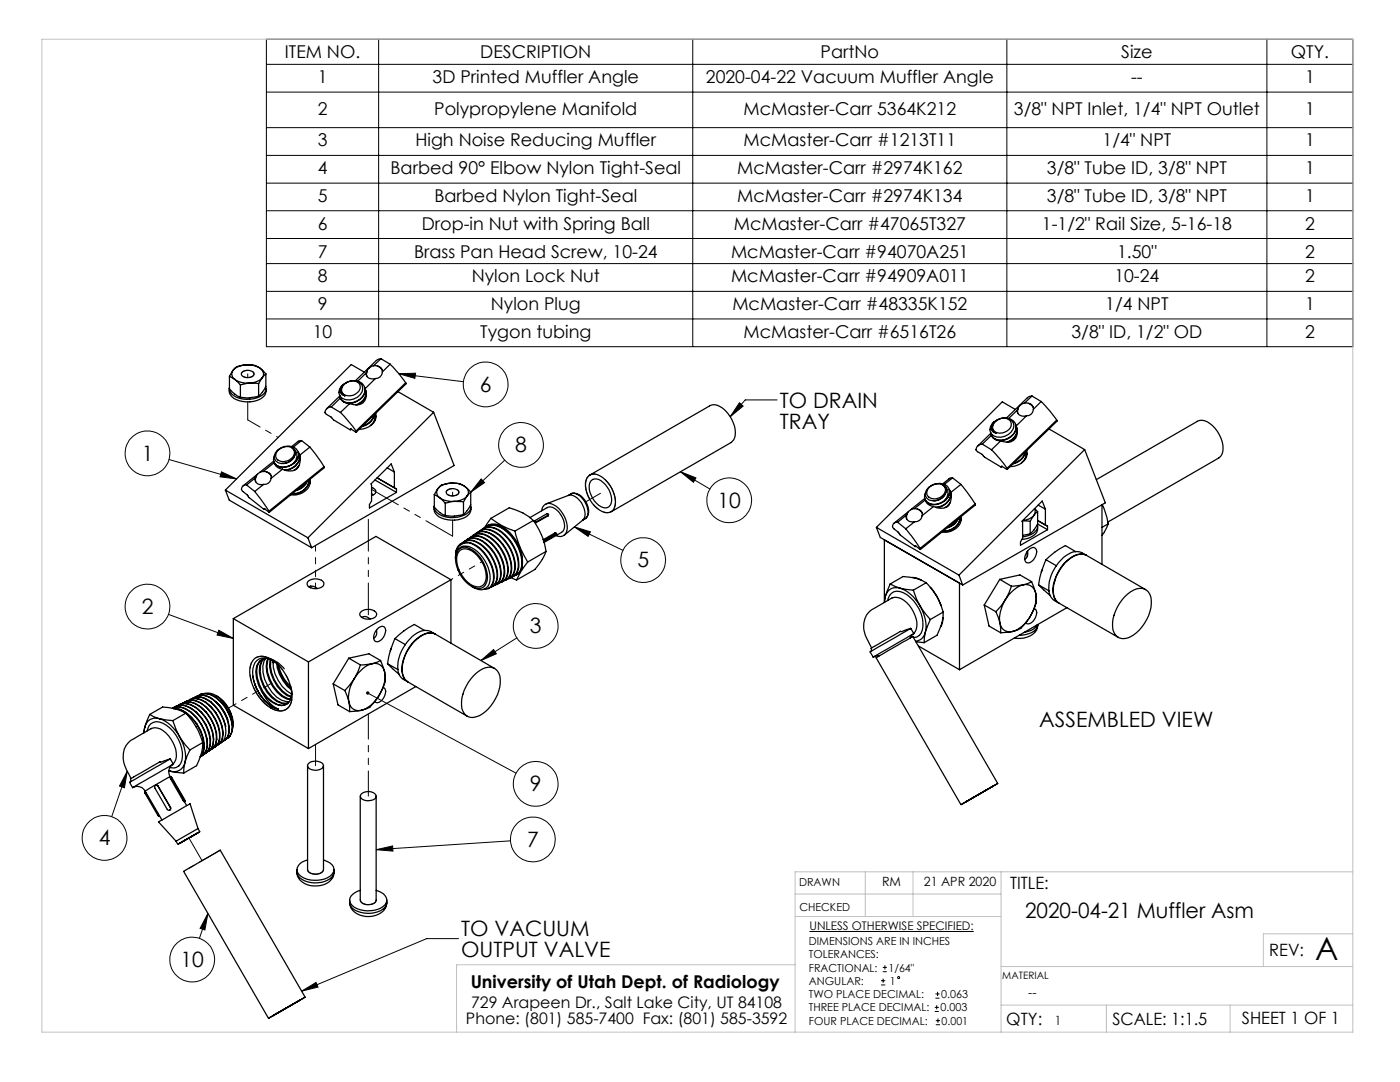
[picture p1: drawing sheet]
<svg xmlns="http://www.w3.org/2000/svg" width="279mm" height="216mm" viewBox="0 0 279 216" stroke-linecap="round" stroke-linejoin="round" font-family="sans-serif">
<g fill="none" stroke="#000" stroke-width=".2">
<path d="M53.2 7.8h216.8v61.4h-216.8zM53.2 18.4h216.8M53.2 12.8h216.8M75.6 7.8v61.4M138.3 7.8v61.4M200.9 7.8v61.4M252.8 7.8v61.4M53.2 25.5h216.8M53.2 31h216.8M53.2 36.5h216.8M53.2 42.1h216.8M53.2 47.6h216.8"/>
<path d="M53.2 52.6h216.8M53.2 58.1h216.8M53.2 63.6h216.8M79.6 74.6l12.9 1.6M79.6 74.6l3.3-.1-.1 1zM155.1 79.8h-6.4l-3 3.3M33.7 91.7l13.5 3.9M44.2 94.2l3 1.4-3.3-.5zM96 95.6l.7 .7-2.8 1.9zM100.7 91.8l-6.8 6.4M135.8 94.1l5.9 3.5M135.8 94.1l3.1 1.3-.5 .8z"/>
<path d="M147.6 80.4l.7 .6-2.6 2.1zM114.6 105.1l9.7 4.7M114.6 105.1l3.2 1-.4 .9zM33.6 122.6l13 4.8M43.7 125.8l2.9 1.6-3.3-.7zM73.4 138.3l29.6 16M96 131.8l2.5-2.2 .6 .9zM103.2 127.3l-7.2 4.5M25.4 153.9l-3.1 9M25.4 153.9l-.6 3.3-1-.4zM75.1 169.5l3.3-.7v1zM101.9 167.8l-26.8 1.7"/>
<path d="M41.5 182.3l-1.7 5M41.5 182.3l-.6 3.3-1-.4zM60.2 197.8l2.9-1.8 .4 1zM91.5 187.3h-6.3l-25 10.5M161.5 185.9h32.8M175.8 196.5h.9M175.8 195.7h.9M176.2 193.9h.8M176.2 193h.8M176.2 195.3v.8M176.6 192.6v.9M186.7 199.2h.8"/>
<path d="M186.7 198.3h.8M187.1 197.9v.9M186.5 201.8h.9M186.5 201h.9M186.8 204.5h.8M186.8 203.7h.8M186.9 200.6v.8M187.2 203.2v.9"/>
<circle cx="96.9" cy="76.7" r="4.5"/>
<circle cx="29.4" cy="90.5" r="4.5"/>
<circle cx="104" cy="88.8" r="4.5"/>
<circle cx="145.5" cy="99.8" r="4.5"/>
<circle cx="128.3" cy="111.8" r="4.5"/>
<circle cx="29.4" cy="121" r="4.5"/>
<circle cx="106.9" cy="124.9" r="4.5"/>
<circle cx="106.9" cy="156.4" r="4.5"/>
<circle cx="20.9" cy="167.2" r="4.5"/>
<circle cx="106.3" cy="167.5" r="4.5"/>
<circle cx="38.3" cy="191.5" r="4.5"/>
<circle cx="179.4" cy="195.1" r=".21"/>
</g>
<g fill="none" stroke="#c0c0c0" stroke-width=".2">
<path d="M8.4 7.8h261.6v198.2h-261.6zM158.7 178.4h41.1M172.7 174v8.9M182.2 174v8.9M199.8 174v32M270 174h-111.3v32M158.7 182.9h41.1M158.7 192.5h-67.6v13.5M199.8 192.9h70.2M270 186.3h-17.9v6.6M199.8 200.6h70.2M220.8 200.6v5.4"/>
<path d="M245.5 200.6v5.4"/>
</g>
<path d="M75.1 169.5l3.3-.7v1zM96 131.8l2.5-2.2 .6 .9zM96 95.6l.7 .7-2.8 1.9zM25.4 153.9l-.6 3.3-1-.4zM79.6 74.6l3.3-.1-.1 1zM73.1 138l.3 .3-.3-.2a.34 .34 0 0 0 .3 .5 .34 .34 0 0 0 .3-.5 .34 .34 0 0 0-.6-.1zM43.7 125.8l2.9 1.6-3.3-.7zM44.2 94.2l3 1.4-3.3-.5zM114.6 105.1l3.2 1-.4 .9zM135.8 94.1l3.1 1.3-.5 .8zM41.5 182.3l-.6 3.3-1-.4zM60.2 197.8l2.9-1.8 .4 1zM147.6 80.4l.7 .6-2.6 2.1z" fill="#000"/>
<g fill="none" stroke="#000" stroke-width=".25">
<path d="M45.8 77.6a2.2 2.2 0 0 0 2 2.4 4.9 4.9 0 0 0 5.1-1.3l.2-1.1M45.8 75.1l1.1 .6M45.8 75.1v2.5l1.1 1.1 1.1 .6M46.5 73.9a1.25 1.25 0 0 0 .4 1.8M46.5 73.9l-.7 1.2M46.9 75.7l1.1 1.1M46.9 75.7a4.3 4.3 0 0 0 2.9 .7M48 76.8v2.5M48.3 74.3a1.56 1.56 0 0 1 2.4 .3 1.41 1.41 0 0 1-2.1 .6l-.4-.4zM49.1 72.8a3.6 3.6 0 0 0-2.6 1.1M49.1 72.8a4.6 4.6 0 0 1 2.9 .7M49.1 72.8l-1.9 .4-.7 .7"/>
<path d="M49.1 72.8a3.5 3.5 0 0 1 2.9 .7M49.8 76.4l-1.8 .4M49.8 76.4l1.8 .2M51.6 79a7.4 7.4 0 0 1-3.6 .3M51.6 76.6v2.4M52 73.5a1.29 1.29 0 0 1 .4 1.9M52 73.5l1.1 1.1M52.4 75.4a3.6 3.6 0 0 1-2.6 1M52.4 75.4l-.8 1.2M53.1 74.6l-.7 .8M53.1 74.6v2.5l-.7 1.2-.8 .7M53.1 77.2a1.78 1.78 0 0 1-1.3 2 5.4 5.4 0 0 1-5.5-.5 1.33 1.33 0 0 1-.5-1.4"/>
<path d="M67.9 79.4h.1M67.9 79.4l-1.8 1.8M67.9 79.5a1.97 1.97 0 0 0 1.9 1M67.9 79.2v.2M68.2 78.3l.6 .7M68.4 76.8a1.69 1.69 0 0 0-.6 2.1 1.69 1.69 0 0 0 2 .9 2.44 2.44 0 0 0 2.5-2.9 2.33 2.33 0 0 0-2.5-.9 2.33 2.33 0 0 0-1.7 2.1l.2 .4 .5 .5M68.4 76.8a1.2 1.2 0 0 0-.5 1.2 1.2 1.2 0 0 0 .9 1M68.7 76.7a1.98 1.98 0 0 1 3.1 .1 2.02 2.02 0 0 1-2.7 2.1 1.23 1.23 0 0 1-.9-1 1.23 1.23 0 0 1 .5-1.2zM69.3 76.3l-.9 .5M70.9 76a1.91 1.91 0 0 1 1.9 1.5 1.91 1.91 0 0 1-.9 2.1 2.92 2.92 0 0 1-3.6 .3l-.3-.4-.2-.5-2.6 2.6M72.7 74.3l-2.6-1.6-25.1 25.1M72.7 77.2l.1 .1"/>
<path d="M72.8 77.5a2.93 2.93 0 0 1-4.5 2.4l-.3-.5M72.8 77.4l.1 .1M72.9 77.5a2.29 2.29 0 0 1-1.1 3.2l-.7 .1-1.3-.3M73 77.8a2.45 2.45 0 0 1-2 3M73.1 78.5a2.72 2.72 0 0 1-1.8 2.3M73.1 74.4a1.23 1.23 0 0 0 1.8 1.1M73.1 74.4l-1.7 1.7M73.2 74.2l-.1 .2M74.9 75.5l-2 2M75.3 73.1h.2a1.02 1.02 0 0 1 .8 1.1M76 71.6l-.9 .3-4.2 4.1M76 71.6l-1.5 1.4"/>
<path d="M76 71.6l1.9 1.1M76.3 73.9a1.65 1.65 0 0 0-2.1-.8 1.65 1.65 0 0 0-1 1.9M76.3 74.2a1.33 1.33 0 0 1-1.4 1.3M77.9 72.7l1.7 1.8 1.4 1.9M77.9 72.7l-1.6 1.5M79.4 78.1l7.1 4.2M81 76.4v.2l-9.9 9.6M81 76.4l-10 9.6M206 79l-.9 .3-4.3 4.1M206 79l-1.5 1.4M206 79l1.8 1.1M45 97.8l16.5 9.5"/>
<path d="M45 97.8l.8 2 16.4 9.5M49.2 96.8a.77 .77 0 0 0-.9 .3 .77 .77 0 0 0 .1 .9l.9 .7 .4 .6 3 2.3M49.2 96.8l1.6 1.3M50.8 98.1l2.9 3.9M50.9 95.4a1.19 1.19 0 0 0 1.7 1.3M50.9 95.4l-1.7 1.4M51.1 95.2l-.2 .2M51.4 94.6l-2.9 2.3M52.6 96.7l-1.8 1.4M53.2 94.2a.99 .99 0 0 1 .9 1.3M54.1 95.5a1.29 1.29 0 0 1-1.5 1.2M54.1 95a1.67 1.67 0 0 0-2-.8 1.67 1.67 0 0 0-1.1 1.9"/>
<path d="M54.6 92.2l.1 .1M54.6 92l-2.8 2.3M54.8 91a1.55 1.55 0 0 0 .1 1.7 1.55 1.55 0 0 0 1.6 .5 3.5 3.5 0 0 0 2.1-.8M54.8 92.5a1.97 1.97 0 0 0 1.6 1.1M55.4 90a2.17 2.17 0 0 1 3.2-.3 1.84 1.84 0 0 1-1.9 2.4 1.3 1.3 0 0 1-1.5-.5 1.3 1.3 0 0 1 .2-1.6zM56.4 93.6l-2.3 1.9M58.8 89.9a2.1 2.1 0 0 1-2.5 2.6M59.5 93.2l-.5 .5M59.5 90.2a2.3 2.3 0 0 1-1.4 3.3l-1.3 .3M59.5 90.3l.2 .3M59.6 90.9a2.45 2.45 0 0 1-1 1.5M59.6 90.9a1.75 1.75 0 0 0-2-1.9 2.51 2.51 0 0 0-2.8 2.5 2.06 2.06 0 0 0 3.3 .4 1.52 1.52 0 0 0 .2-2.6 1.84 1.84 0 0 1 .3 3.1"/>
<path d="M59.6 90.9a3.1 3.1 0 0 1-4.4 2l-.5-.6-2.1 1.8M59.7 92.9l-.6 .7-.4 .2M59.7 90.7a2.45 2.45 0 0 1-1.8 3l-1 .1M59.7 90.6h.1M60.2 87.9l-.6 .1-1.4 1.1M60.2 87.9l-1.7 1.3M60.2 87.9l1.6 1.3M61.2 96.2a3.2 3.2 0 0 1-1.9 1.6M61.3 96.1a2.99 2.99 0 0 1-2.2 1.8M61.6 95.8a3 3 0 0 1-3.3 2.7M61.6 95.8a2.95 2.95 0 0 1-3.4 2.8M61.7 95.8l.1 .6"/>
<path d="M61.8 96l.1 .4M61.8 95.9v.1M61.8 95.7a2.71 2.71 0 0 1-2.5 3h-1.3M61.8 89.2l-2 1.6a2.22 2.22 0 0 1-.4 2.5 2.22 2.22 0 0 1-2.4 .6l-.6-.3M61.8 89.2l2.9 3.9M61.8 96.2l.1 .1M64.7 93.1v.2l-10.9 8.9M64.7 93.1l-11 8.9M66.1 81.2a.99 .99 0 0 0-1.1 1.3l1.1 .7 .5 .6 3.3 1.9M66.1 81.2l1.8 1.1M67.9 82.3l3.1 3.7M69.8 80.5l-1.9 1.8"/>
<path d="M70 85.6l-.1 .1M70.1 85.6l1 .6-.1-.2M70.1 85.6l-.2 .1M70.1 85.7l-.2 .1M74.2 97.3a.86 .86 0 0 1 .7 1.2l-.7 .4M74.2 98.6l.3 .1M74.6 82.8a3 3 0 0 1-2.2 2.2M74.7 82.8a2.89 2.89 0 0 1-2.5 2.3M74.8 82.6a2.02 2.02 0 0 1-.9 2.3M74.8 82.6l.1 .5-.3 1.1M74.8 95.8l4.3 2.4M74.9 82.8l.1 .3"/>
<path d="M75 82.5a2.46 2.46 0 0 1-1.9 2.9l-1.4 .3M75 83.1h.1M75.3 95.4l3.8 2.2M77.3 93.3l1.4 .9M78.7 94.2l-.6-1.6-4.1 4 .2 3.3-.5 .8v.7l5.4-3.2M78.7 94.2v3.1l.4 .3M79.1 97.6v.6M86.5 82.3l-25 25M86.5 82.3l4.1 10.6-28.4 16.4M86.7 98.7l1.1 .6M86.7 98.7l-.1 3a2.38 2.38 0 0 0 2.1 1.9 4.9 4.9 0 0 0 5.1-1.3l.2-1.1M87.4 97.5a1.25 1.25 0 0 0 .4 1.8"/>
<path d="M87.4 97.5l-.7 1.2M87.8 99.3l1.1 1.1M87.8 99.3a4.3 4.3 0 0 0 2.9 .7M89.2 97.9a1.56 1.56 0 0 1 2.4 .3 1.43 1.43 0 0 1-2.1 .6 .55 .55 0 0 1-.3-.9zM90 96.4a3.6 3.6 0 0 0-2.6 1.1M90 96.4a4.6 4.6 0 0 1 2.9 .7M90 96.4l-1.9 .4-.7 .7M90 96.4a3.5 3.5 0 0 1 2.9 .7M92.9 97.1a1.29 1.29 0 0 1 .3 1.9M92.9 97.1l1 1.1M93.2 99a3.6 3.6 0 0 1-2.5 1M93.2 99l-.7 1.2"/>
<path d="M93.9 98.2l-.7 .8M93.9 98.2v2.5l-.7 1.2-.7 .7M113.4 98.9l.5-.4a2.07 2.07 0 0 1 2.3 1 3.3 3.3 0 0 1 .8 3.9l-.8 .4M114 98.5a2.58 2.58 0 0 1 2.9 1.7 2.44 2.44 0 0 1-.1 3.3M117.4 95a2.06 2.06 0 0 1 2.8 .3 6.3 6.3 0 0 1 2.6 5.5 1.77 1.77 0 0 1-1.2 1.5 1.77 1.77 0 0 1-1.9-.5 6.2 6.2 0 0 1-2.8-5.9zM117.7 94.8l24-13.8a2.17 2.17 0 0 1 2.5 .4 6.2 6.2 0 0 1 2.4 6.1l-.7 .8-23.9 13.8M118 95.9a1.68 1.68 0 0 1 2.4 .4 4.5 4.5 0 0 1 1.6 4.2 1.28 1.28 0 0 1-2.1 .6 4.6 4.6 0 0 1-2.1-4.9zM184.6 99.4l-2.8 2.3M184.6 99.6v.1M184.7 98.5a1.55 1.55 0 0 0 .2 1.6 1.55 1.55 0 0 0 1.5 .5 3.5 3.5 0 0 0 2.1-.7M184.7 99.7l-2.2 1.8M184.7 100a1.97 1.97 0 0 0 1.6 1.1"/>
<path d="M185.3 97.4a2.17 2.17 0 0 1 3.2-.2 1.84 1.84 0 0 1-1.9 2.4 1.3 1.3 0 0 1-1.4-.6 1.3 1.3 0 0 1 .1-1.6zM188.7 97.4h.1M188.7 97.4a2.15 2.15 0 0 1-2.5 2.5M189.4 97.6a2.3 2.3 0 0 1-1.4 3.3l-1.3 .3M189.5 97.8l.2 .3M189.5 98.4a2.45 2.45 0 0 1-1 1.5M189.5 98.4a1.75 1.75 0 0 0-1.9-2 2.52 2.52 0 0 0-2.9 2.5 2.11 2.11 0 0 0 3.3 .4 1.52 1.52 0 0 0 .2-2.5 1.84 1.84 0 0 1 .3 3.1M189.5 98.4a3.1 3.1 0 0 1-4.4 1.9l-.5-.6M189.7 98.1a2.45 2.45 0 0 1-1.9 3l-.9 .2M189.7 98v.1M190.1 95.4h-.6l-1.4 1.2M190.1 95.4l-1.6 1.3"/>
<path d="M190.1 95.4l1.7 1.3M191.8 96.7l-2.1 1.6a2.19 2.19 0 0 1-.3 2.5 2.19 2.19 0 0 1-2.5 .5l-.6-.2M191.8 96.7l2.8 3.8M196 88.6a1.01 1.01 0 0 0-1.1 1.4l1.1 .7 .5 .5 3.3 1.9M196 88.6l1.9 1.1M197.8 86.8l-1.8 1.8M197.9 89.7l1.7 1.9 1.4 1.9M197.9 86.9a2.07 2.07 0 0 0 1.8 1.1M197.9 86.6v.2M198.1 85.7l.7 .7M198.4 84.2a1.71 1.71 0 0 0-.6 2.1 1.71 1.71 0 0 0 1.9 .9 2.87 2.87 0 0 0 2.7-2.3 1.99 1.99 0 0 0-3.1-1.3 1.69 1.69 0 0 0-1.1 2.4l.6 .4M198.4 84.2a1.23 1.23 0 0 0-.6 1.2 1.23 1.23 0 0 0 1 1"/>
<path d="M198.6 84.1a1.98 1.98 0 0 1 3.2 .1 2.02 2.02 0 0 1-2.8 2.2 1.23 1.23 0 0 1-.9-1 1.23 1.23 0 0 1 .5-1.3zM199.2 83.7l-.8 .5M199.7 88l-1.8 1.7M200 93.1h-.2M200 93.1l1 .6v-.2M200 93.1l-.2 .1M200.9 83.4a1.91 1.91 0 0 1 1.9 1.5 1.91 1.91 0 0 1-1 2.1 2.73 2.73 0 0 1-3.9 0l-.1-.6-2.7 2.6M202.6 81.7l-2.6-1.5-25.1 25M202.7 84.6v.1M202.8 85a2.93 2.93 0 0 1-4.6 2.4l-.3-.5M202.8 84.8v.2M202.8 85a2.32 2.32 0 0 1-1 3.2h-.8l-1.3-.2"/>
<path d="M202.9 85.2a2.48 2.48 0 0 1-2 3M203 85.9a2.72 2.72 0 0 1-1.8 2.3M203 81.8a1.25 1.25 0 0 0 1.9 1.2M203 81.8l-1.7 1.7M203.2 81.6l-.2 .2M204.6 90.2a3 3 0 0 1-2.3 2.2M204.6 90.2a2.87 2.87 0 0 1-2.4 2.3M204.8 90.1a2.02 2.02 0 0 1-1 2.3M204.8 90l.1 .5-.3 1.1M204.8 90.2l.1 .3M204.9 83l-2.1 2M204.9 89.9a2.48 2.48 0 0 1-1.9 3l-1.4 .2"/>
<path d="M205 90.5v.1M205.2 80.5h.3a1.02 1.02 0 0 1 .7 1.2M206.2 81.3a1.66 1.66 0 0 0-2.1-.8 1.66 1.66 0 0 0-1 2M206.2 81.7a1.33 1.33 0 0 1-1.3 1.3M207.8 80.1l1.7 1.9 1.4 1.8M207.8 80.1l-1.6 1.6M209.3 85.6l7.2 4.1M210.9 83.8l.1 .2-10 9.6M210.9 83.8l-9.9 9.7M216.5 89.7l-25.1 25.1M216.5 89.7l4.1 10.6-28.5 16.4M218.8 95.7l20.2-11.6a2.17 2.17 0 0 1 2.5 .4 6 6 0 0 1 2.4 6.1l-.7 .8-22.1 12.8"/>
<path d="M52.7 101.6v-.1l1.1 .7-.1-.2M52.8 101.5l-.1 .1M61.5 107.3l.7 2M61.6 115.9a2.33 2.33 0 0 1 3 .4 1.26 1.26 0 0 1-1.5 1.2 1.47 1.47 0 0 1-1.8-1.1zM61.7 117.1h.1a1.26 1.26 0 0 1 1.5 .3M62 116.9v.4M86.7 101.2l1.1 1.1 1.1 .6M88.9 100.4v2.5M90 115.7l-15-8.7-28.4 16.4M90 115.7l-28.4 16.4M90 115.7v12.6M90.7 100l-1.8 .4"/>
<path d="M90.7 100l1.8 .2M90.9 110.9v.3M91 110.6a2 2 0 0 1 3.1-1.3 7.2 7.2 0 0 1 3.7 6.7 1.85 1.85 0 0 1-2.8 1.5l-.9-.5M91 110.6l-.1 .9M91.1 110.4l-.1 .2M91.5 109.6a2.15 2.15 0 0 1 2.8 .2 6.8 6.8 0 0 1 2.9 6.1 1.87 1.87 0 0 1-3.1 1.1 6.8 6.8 0 0 1-3.1-6.5zM91.8 109.8a2.32 2.32 0 0 1 2.9 .5 6.2 6.2 0 0 1 2.2 5.5 1.69 1.69 0 0 1-2.6 1 6 6 0 0 1-3-6.2zM91.9 108.5a2.84 2.84 0 0 1 3.3 .4 7.8 7.8 0 0 1 3.3 7 2.07 2.07 0 0 1-1.1 1.6M91.9 108.5h.1M92.3 108.4a2.37 2.37 0 0 1 2.9-.2 8.3 8.3 0 0 1 4 6.8 2.03 2.03 0 0 1-1.4 2.2M92.5 102.6a7.4 7.4 0 0 1-3.6 .3M92.5 100.2v2.4"/>
<path d="M92.6 108.1a2.63 2.63 0 0 1 3.1 .3 8.1 8.1 0 0 1 3.6 7.1 1.93 1.93 0 0 1-1.1 1.6M92.6 108.1l-.1 .1M92.8 108a2.4 2.4 0 0 1 2.9-.3 8 8 0 0 1 4.2 7.4 2.05 2.05 0 0 1-1.4 1.8M93.1 107.7h.1a2.73 2.73 0 0 1 3.1 .2 8 8 0 0 1 3.7 7.1 2.19 2.19 0 0 1-1.2 1.8M93.3 108.3a7.5 7.5 0 0 1 5.1 7.9 1.78 1.78 0 0 1-2 1.4M93.3 108.3a2.04 2.04 0 0 0-2.4 2.2M93.3 108.3a2.57 2.57 0 0 0-2.4 3.1M93.5 107.5a2.67 2.67 0 0 1 3.3 0 7.9 7.9 0 0 1 3.7 7.7 1.78 1.78 0 0 1-1.3 1.4M93.7 107.3a2.62 2.62 0 0 1 3.1 .1 7.9 7.9 0 0 1 3.8 7.7 1.94 1.94 0 0 1-1.1 1.4M93.9 100.8a1.78 1.78 0 0 1-1.3 2 5.1 5.1 0 0 1-5.7-.9l-.2-1M94.1 107.1a2.4 2.4 0 0 1 3.2-.1 8.5 8.5 0 0 1 4 7.1 2.21 2.21 0 0 1-1.5 2.1M94.5 106.8a3 3 0 0 1 3.5 .5 8 8 0 0 1 3.3 7.3 1.88 1.88 0 0 1-1.1 1.5"/>
<path d="M94.5 106.8l-.1 .1M94.8 106.6a2.69 2.69 0 0 1 3.6 .3 8.1 8.1 0 0 1 3.6 7.3 2.02 2.02 0 0 1-1.5 1.7M95 106.4a2.56 2.56 0 0 1 2.8 0 8.2 8.2 0 0 1 4.3 7.8 1.98 1.98 0 0 1-1.1 1.5M95.4 106.2a2.71 2.71 0 0 1 3.4 .1 8 8 0 0 1 3.8 8 1.65 1.65 0 0 1-1.4 1.2M95.6 106l.1-.1a2.96 2.96 0 0 1 3.3 .4 8.4 8.4 0 0 1 3.8 7.4 2.06 2.06 0 0 1-1.2 1.7M96 105.8a2.69 2.69 0 0 1 3.3-.1 8.8 8.8 0 0 1 4.1 7.4 2.19 2.19 0 0 1-1.4 2.1M96.4 105.5a2.77 2.77 0 0 1 3.2 .2 8.3 8.3 0 0 1 3.8 8.1 1.97 1.97 0 0 1-1.2 1.3M96.4 105.5l-.1 .1M96.7 105.3a2.75 2.75 0 0 1 3.3 0 8.8 8.8 0 0 1 4.1 7.4 2.25 2.25 0 0 1-1.5 2.2M96.9 105.1a2.95 2.95 0 0 1 3.6 .4 8.3 8.3 0 0 1 3.6 7.9M97.4 104.8a3.3 3.3 0 0 1 3.7 .9 8.3 8.3 0 0 1 3 7.7M98 103.4l-1.4 2"/>
<path d="M98 103.4a14.6 14.6 0 0 0 4.8 2.6M98 103.4l3.6-2.1a10.6 10.6 0 0 1 4.8 2.6M98.2 117.1h-.1M101 115.7l-.1 .1M101.7 115.4l-.1 .1M101.9 115.3l1.2 .4M102.8 106a19.8 19.8 0 0 0 2.5 6.1M104.1 113.4a2.09 2.09 0 0 1-1.2 1.4M105.3 112.1a14.7 14.7 0 0 0-2.2 3.6M105.7 103.3l3.5-2a2 2 0 0 1 2.3 .9 3.3 3.3 0 0 1 .8 3.9l-3.7 2.1M106.4 103.9l.5 .6a13.8 13.8 0 0 1 2.1 5.5M106.4 103.9l-3.6 2.1"/>
<path d="M106.7 104l-.1 .1M108.1 101.9a1.5 1.5 0 0 1 .8-1.3 1.5 1.5 0 0 1 1.6 .2 5.2 5.2 0 0 1 2.6 5.2 1.43 1.43 0 0 1-2.2 .9M108.6 107.8l-.1 .1M109 110l-.8 1.6-1.4 2-3.7 2.1M109 110l-3.7 2.1M109 100.5l4.5-1.7a2.78 2.78 0 0 1 2.8 2.1 2.53 2.53 0 0 1 0 2.9l-3.7 3M109.4 102.9l-2.4 1.4v-.2M109.4 102.8l.1-.2-.3-.1-2.5 1.5 .1 .1h.2M109.4 102.8l-2.4 1.3M109.4 102.8v.1M109.5 102.7l-.1 .2M110.8 106.3l.3 .2"/>
<path d="M110.8 106.3l-2.4 1.4 .2 .1M110.8 106.3l.1 .2M110.9 106.5h.2l-.2 .2-2.4 1.4M110.9 106.5l-2.3 1.3M174.9 105.2l16.5 9.6M174.9 105.2l.8 2 16.4 9.5M176.5 119.9v-12.2l15 8.6v17.3M176.7 119.1l-.2 1.1M177.2 119.8a1.98 1.98 0 0 1 3.1-1.5 7.2 7.2 0 0 1 3.8 7.4 1.61 1.61 0 0 1-1.8 1.5M177.7 116.5l1.9 .9M177.7 116.5l-1 2.6M178 119.4a2.62 2.62 0 0 1 2.9 .8 6.1 6.1 0 0 1 2 5.3l-.6 .9"/>
<path d="M178 119.3l-3.5 2.1a4.3 4.3 0 0 0-1.4 6.2l.9 1.7M179.1 104.2a.76 .76 0 0 0-.9 .3 .76 .76 0 0 0 .2 1l.8 .7 .5 .6 2.9 2.3v-.1M179.1 104.2l1.7 1.3M179.6 117.4a2.19 2.19 0 0 0-2.9 1.7M179.6 117.4a7.5 7.5 0 0 1 4 3.5M179.6 117.4l2.7 .4M180.8 105.5l2.8 3.9M180.9 102.8a1.19 1.19 0 0 0 1.6 1.3M180.9 102.8l-1.8 1.4M181 102.6l-.1 .2M181.3 102.1l-2.9 2.3M182.1 115.2l.6 .1 1.2 .4"/>
<path d="M182.3 117.8l.7 1.9 .6 1.2M182.5 104.1l-1.7 1.4M182.6 109l1.1 .6-.1-.2M182.7 108.9l-.1 .1M182.8 109l-.1 .1M183.1 101.6a.99 .99 0 0 1 .9 1.3M184 102.9a1.29 1.29 0 0 1-1.5 1.2M184 102.4a1.68 1.68 0 0 0-2-.8 1.68 1.68 0 0 0-1.1 2M184.9 116.3a13.2 13.2 0 0 1 3.3 5.8M184.9 116.3a9.5 9.5 0 0 0-4.7-1.3l-2.5 1.5M184.9 116.3l-2.6 1.5M185.7 117.2l1.2 1.6 1 2.1"/>
<path d="M186.3 101.1l-2.3 1.8M188.3 105.9a3.1 3.1 0 0 0 3.3-2.6 2.95 2.95 0 0 1-3.4 2.7M189.4 100.7l-.5 .4M189.7 100.3l-1.1 1M191.1 103.6a3.2 3.2 0 0 1-1.9 1.6M191.2 103.5a2.92 2.92 0 0 1-2.2 1.8M191.4 114.8l.7 1.9M191.6 103.2l.2 .7M191.7 103.4l.1 .4M191.7 103.3v.1M191.8 103.1a2.53 2.53 0 0 1-1.9 2.9l-1.2 .2h-.7M191.8 103.7v.1"/>
<path d="M194.6 100.5l.1 .3-11 8.8M194.6 100.5l-11 8.9M199.5 115.6l-3.1 5.1M199.5 115.6l2.4 1.4M199.5 115.6l4.1-.9 2.3 1.4M200.6 119.7l-1.8 2.4M200.6 119.7a6.9 6.9 0 0 0-1 4.7M201.9 117l-1.3 2.7M204 103.9l1.6 .1M204.2 116.7a6.6 6.6 0 0 0-3.6 3M204.2 116.7a2.02 2.02 0 0 1 2.5 1.7M204.2 116.7l-2.3 .3"/>
<path d="M205 110v1.1M205.1 110v.3a1.17 1.17 0 0 1-.6 1.3M205.2 109.8a1.05 1.05 0 0 1 1.5-.3 2.2 2.2 0 0 1-1.5 2.8 1.02 1.02 0 0 1-.5-1.7zM205.6 106.5l-1.5 .3M205.6 104v2.5M205.9 116.1l-1.7 .6M205.9 116.1l.8 2.3M206.3 102.8a3.4 3.4 0 0 1-2.2 1.1M206.3 102.8l-.7 1.2M206.4 101.5l.2 .6-.3 .7M206.5 101.5l.6 .6M206.7 118.4a6.7 6.7 0 0 1-1.1 4.6"/>
<path d="M206.7 118.4a4.6 4.6 0 0 1-.4 3.2l-.7 1.4M207 104.7a1.78 1.78 0 0 1-1.3 2l-1.6 .4M207.1 102.1l-.8 .7M207.1 104.6l-.8 1.2-.7 .7M207.1 105a1.88 1.88 0 0 1-1.4 2.2l-.5 .2-1.3 .2M207.1 102.1v2.5M207.1 104.6l2 1.1M207.2 100.8l1.4 .8M207.3 116.7l2.4 2.2M207.3 116.7l2 1.2M208.1 113.6l-.2 .5M208.6 101.6l-.6-1.6-4 4 .1 3.4-.4 .7v.7l5.4-3.1"/>
<path d="M208.6 104.8l.5 .2M208.6 101.6v3.2M208.6 104.8l-1.5-.9 2 1.1M208.7 111.7a17.2 17.2 0 0 0-1.4 5M208.7 111.7l2.1 1.2M209.1 105v.7M210.8 112.9a7.6 7.6 0 0 0-1.5 5M214.7 110.1a2.9 2.9 0 0 1 2.1 .7 3.3 3.3 0 0 0-3.7 .9 8.1 8.1 0 0 0-2.8 7.1 2.19 2.19 0 0 0 1 1.5 2.69 2.69 0 0 1-2-2.4M214.7 110.1a5.8 5.8 0 0 0-3.9 2.8M214.7 110.1l-2.1-1.2a15.3 15.3 0 0 0-3.9 2.8M219.9 100.7v11.9M220 100.7a13.5 13.5 0 0 1 1.2 3.8"/>
<path d="M221.2 104.5l-1.3 2.4M221.2 104.5l-1.3 .7M224.4 119.1a4.1 4.1 0 0 1 4-1.6 2.73 2.73 0 0 1 1.4 3 8.3 8.3 0 0 1-4.8 6.8 2.22 2.22 0 0 1-3-2.3 8.6 8.6 0 0 1 2.4-5.9zM228.6 117.7l-11.8-6.9a3.2 3.2 0 0 0-3.6 1 8 8 0 0 0-2.9 7 2.19 2.19 0 0 0 1 1.5l11.9 6.9M37.3 139.9h-.1M37.5 139.8a2.88 2.88 0 0 1 3.5 .4 8 8 0 0 1 3.3 7.1 1.94 1.94 0 0 1-1.2 1.5M37.9 139.7a5.2 5.2 0 0 1 4.3 2.4 7.3 7.3 0 0 1 1.7 5.4l-.4 .9-.5 .6M38 139.5l-.1 .1M38.2 139.5a2.71 2.71 0 0 1 3.3 .2 8 8 0 0 1 3.5 7 1.96 1.96 0 0 1-1.2 1.7M38.7 139.2h-.1M38.8 139.2a3.1 3.1 0 0 1 3.3 .8 9 9 0 0 1 3 5M38.9 139.3a5.6 5.6 0 0 1 4.2 2.9 6.9 6.9 0 0 1 1.3 5.2l-.4 .8-.4 .3"/>
<path d="M39 139.1a2.57 2.57 0 0 1 3 .2 8 8 0 0 1 3.6 6.8 2.07 2.07 0 0 1-1.1 1.8M39.4 138.9h-.1M39.4 138.9a3.2 3.2 0 0 1 3.7 1.1 8 8 0 0 1 2.7 6.2l-.4 .9-.5 .6M39.6 138.9a2.38 2.38 0 0 1 2.9 0 8 8 0 0 1 3.8 6.6 2.08 2.08 0 0 1-1.3 2M40 138.6a2.78 2.78 0 0 1 3 .5 8 8 0 0 1 3.4 5.9l-.1 1.1-.4 .8-.4 .3M40.9 138.4h.1a4.7 4.7 0 0 1 4.4 2.7 6 6 0 0 1 .9 4.7M43.1 138.8a6.8 6.8 0 0 1 3.4 5.8M46.6 123.4v17.3l15 8.7M46.6 123.4l15 8.7M50.4 134.8a8.9 8.9 0 0 0 4.3 6.4l.9 .3M50.8 131.4a2.85 2.85 0 0 1 3.3 .1 9 9 0 0 1 4.1 8.4 2.35 2.35 0 0 1-3.5 1.7 8.8 8.8 0 0 1-4.7-8.6l.1-.6zM50.8 136.4a9 9 0 0 0 3.2 4.4"/>
<path d="M52.2 137.9a6.9 6.9 0 0 0 3.4 3.6M52.2 137.9a5.6 5.6 0 0 0 4 2.9l1.2-.4M52.4 131.6a3.1 3.1 0 0 0-1 3.7 7.5 7.5 0 0 0 4 5.3l.9 .2 1.1-.4M52.7 131.4l-.5 .5a5.4 5.4 0 0 0 .3 4.9 6.2 6.2 0 0 0 3.7 3.6l1.1-.1M52.7 131.4a3.7 3.7 0 0 0-.6 4 7.5 7.5 0 0 0 4.3 4.9h.9l.3-.1M53.1 131.4a4.3 4.3 0 0 0-.3 4.1 7.5 7.5 0 0 0 3.4 4.2l1 .3h.5M53.5 131.4a4.9 4.9 0 0 0 .2 4.2 6.9 6.9 0 0 0 3.6 3.9l.7 .1M53.6 131.4a6.4 6.4 0 0 0 1.8 6.6l1 .9 1 .5 .6 .1M53.9 131.6a7.3 7.3 0 0 0 3.4 7.2l.8 .3M54.1 131.6a7.1 7.1 0 0 0 4 7.4M54.5 132.3v-.4a7.6 7.6 0 0 0 3.7 6.6l-.2-.1M55 132.3a2.78 2.78 0 0 0-4.1-.1 6.7 6.7 0 0 0 1.4 6.9l1.2 1.3 .9 .7-.4-.3"/>
<path d="M55.2 132.4a7.5 7.5 0 0 0 3 5.3v.1a2.99 2.99 0 0 1-.8 2.6M55.4 132.6a7.9 7.9 0 0 0 2.7 4.7M55.6 132.7l.1 .7a7.8 7.8 0 0 0 2.3 3.6M56.7 133.5a5.3 5.3 0 0 0-3.3-2.2 2.33 2.33 0 0 0-2.4 2.7l.2 1.3 .4 1.4 .6 1.2M61.6 132.1v17.3M66.5 136.5l2.3 1.3M66.5 136.5l1 4.2 2.3 1.3M68.8 137.8l.8 2.3M69.6 131.3l-3.1 5.2M69.6 131.3l2.3 1.4M69.6 131.3l4-.8 2.4 1.3M70.7 135.4l-1.9 2.4"/>
<path d="M70.7 135.4a6.9 6.9 0 0 0-1.1 4.7M71.9 132.7l-1.2 2.7M72.1 122a2.17 2.17 0 0 1 3 .4 .96 .96 0 0 1-1 1.1 1.97 1.97 0 0 1-2.3-.7v-.3zM72.2 123.2l.9-.2 .8 .5M74.3 132.4a6.3 6.3 0 0 0-3.6 3M74.3 132.4a2.02 2.02 0 0 1 2.5 1.7M74.3 132.4l-2.4 .3M75.1 125.7l.1 .4a1.17 1.17 0 0 1-.7 1.3M75.3 125.6a1.11 1.11 0 0 1 1.5-.4 2.22 2.22 0 0 1-1.5 2.9 .82 .82 0 0 1-.7-1.3zM75.7 138.7a6.3 6.3 0 0 1-3.6 3M75.7 138.7l-.9 1.4a3.8 3.8 0 0 1-2.7 1.6M76 131.8l-1.7 .6"/>
<path d="M76 131.8l.8 2.3M76.4 137.2a1.1 1.1 0 0 1 .4 1.7 1.68 1.68 0 0 1-1.8 1.3l-.2-.2M76.8 134.1a6.7 6.7 0 0 1-1.1 4.6M76.8 134.1a4.6 4.6 0 0 1-.4 3.3l-.7 1.3M77.3 132.4l2.4 2.2M77.3 132.4l2.1 1.2M78.1 129.3l-.2 .6M78.8 127.4a17.2 17.2 0 0 0-1.5 5M78.8 127.4l2.1 1.2M80.9 128.6a7.5 7.5 0 0 0-1.5 5M83 137l-21.4 12.4M84.7 125.8a2.9 2.9 0 0 1 2.2 .7 2.82 2.82 0 0 0-3.1 .5 8.2 8.2 0 0 0-3.5 7.5 2.19 2.19 0 0 0 1.1 1.5 2.65 2.65 0 0 1-2-2.4"/>
<path d="M84.7 125.8a5.8 5.8 0 0 0-3.8 2.8M84.7 125.8l-2-1.2a15.3 15.3 0 0 0-3.9 2.8M94.5 134.9a4.1 4.1 0 0 1 4-1.6 2.73 2.73 0 0 1 1.3 2.9 8.2 8.2 0 0 1-4.7 6.8 2.19 2.19 0 0 1-3-2.3 8.2 8.2 0 0 1 2.4-5.8zM98.7 133.4l-11.8-6.9a2.76 2.76 0 0 0-3 .5 8.1 8.1 0 0 0-3.5 7.5 2.19 2.19 0 0 0 1 1.6l11.8 6.8M175.4 130.9h-.4l-.7 .2M181.7 127.1h.2M181.8 125.4l-1.8 .6h-.3l-5.2 3a.82 .82 0 0 0-.7 .9v.1M181.8 125.4l.6 1-8.1 4.7M181.8 125.4l-8.2 4.7 .7 1M182.4 126.4l-.8 1M182.8 128.1l1.6 .1M183.3 128.9l8.2 4.7"/>
<path d="M183.6 120.9a7.6 7.6 0 0 1 1.1 5.3M183.6 120.9l2.1 2.7M184.7 126.2a2.16 2.16 0 0 1-2 1.8M184.7 126.2l-.3 2M185.7 123.6l-1 2.6M188.2 123.3l-.1 .8-.4 1M188.2 122.1a9.3 9.3 0 0 1-1.2 4.7l-2.6 1.4M188.2 122.1l-2.5 1.5M196.4 120.7l2.4 1.4M196.4 120.7l1 4.2 2.3 1.4M198.8 122.1l.8 2.3M199.6 124.4a1.97 1.97 0 0 0 2.4 1.6"/>
<path d="M199.6 124.4l.1 1.9M202 126l-2.3 .3M205.6 123a6.3 6.3 0 0 1-3.6 3M205.6 123l-.9 1.3a3.8 3.8 0 0 1-2.7 1.7M206.4 121.4a1.1 1.1 0 0 1 .3 1.7 1.76 1.76 0 0 1-1.8 1.4l-.2-.2M207 124.7a3.5 3.5 0 0 1-2.6 1.5M207.1 124.6a2.9 2.9 0 0 1-2.8 2.7h-1.8M207.1 124.6a2.2 2.2 0 0 1-1.9 1.9l-1.8 .3M207.1 124.6h.1M212.9 121.2l-21.4 12.4M26.5 157.2a1.81 1.81 0 0 1 2.5 .6M28.9 145.1l-.1 1.1"/>
<path d="M28.9 145.1l-.2 1.2M29 157.8l3.3 5.8M29 158.3l2.5 4.3M29 157.9l-.1 .1 .1 .3M29.2 158.2l-.2 .1M29.4 145.8a1.99 1.99 0 0 1 3.1-1.5 7.3 7.3 0 0 1 3.8 7.4 1.78 1.78 0 0 1-2.4 1.4M29.9 142.6l1.9 .8M29.9 142.6l-1 2.5M30.2 145.4a2.61 2.61 0 0 1 2.9 .9 6 6 0 0 1 2 5.2l-.6 1M30.2 145.3l-3.5 2.1a4.4 4.4 0 0 0-1.4 6.2l.8 1.7M31 156.7h.3l.2 .1M31.5 156.8a.36 .36 0 0 0-.5 0 .36 .36 0 0 0-.1 .4l2.5 4.3a.36 .36 0 0 0 .5 .1 .36 .36 0 0 0 .1-.5"/>
<path d="M31.5 156.8l2.5 4.3M31.5 156.8h.1M31.8 143.4a2.22 2.22 0 0 0-2.9 1.7M31.8 143.4a7.3 7.3 0 0 1 4 3.5M31.8 143.4l2.7 .4M33.7 153.8l.3 .1M34 151.4l-1.8 .6h-.3l-1.8 1-4.1 2.4v.6M34 151.4l-8.1 4.7 .6 1.1M34 153.9l2.7 .4M34 155h-.1l-4.9 2.8M34 151.4v.2M34 155.4l2.5 4.3"/>
<path d="M34.1 151.6l.5 .9M34.1 154.9l-.2 .2 .1 .3M34.2 155.3l-.1-.4 2.8 5-.2-.3M34.2 155.3l-.2 .1M34.2 155.3l2.5 4.3M34.4 141.3a3.3 3.3 0 0 1 3.5 .7 8.3 8.3 0 0 1 3.3 7.5 1.87 1.87 0 0 1-1.2 1.5M34.5 143.8l1.3 3.1M34.5 141.3l.3-.2a5 5 0 0 1 4.5 2.1 8.6 8.6 0 0 1 2.1 5.6l-.2 1.1-.8 .8M34.5 141.2l-.1 .1M34.6 152.5a1.79 1.79 0 0 0-.7 2.5M34.6 152.5l-8.1 4.7M34.6 141.4a4.2 4.2 0 0 1 3.7 1.8 8 8 0 0 1 2.3 6.7l-.4 .9-.2 .2"/>
<path d="M34.6 141.4a5.8 5.8 0 0 1 4.6 3.1 7 7 0 0 1 1.3 5.6l-.5 .9M34.9 141.1a3 3 0 0 1 3.4 .4 8.2 8.2 0 0 1 3.5 7.4 2.01 2.01 0 0 1-1.1 1.6M35.2 140.9h-.1M35.2 140.9l.6-.2a5.4 5.4 0 0 1 4.5 2.6 7.4 7.4 0 0 1 1.7 5.4l-.4 1-.5 .6M35.4 140.8a2.83 2.83 0 0 1 3.4 .3 8.3 8.3 0 0 1 3.7 7.3 2.09 2.09 0 0 1-1.3 1.7M35.8 146.9a7.3 7.3 0 0 1 1.1 5.3M35.8 146.9l2.1 2.7M35.9 140.5a4.1 4.1 0 0 1 4.3 1.6 8 8 0 0 1 2.3 6.6l-.4 .8-.4 .3M35.9 140.5l-.1 .1M36.2 140.5a2.7 2.7 0 0 1 3.1 .2 8 8 0 0 1 3.7 7.7 1.81 1.81 0 0 1-1.1 1.3M36.5 159.7l.3 .3 .1-.1M36.6 140.2l-.1 .1"/>
<path d="M36.6 140.3l.3-.2a4.7 4.7 0 0 1 4.3 2 8.3 8.3 0 0 1 2.1 5.4l-.3 1.1-.5 .7M36.7 159.6l-.2 .1M36.8 159.9l.5 .9M36.9 152.2a2.25 2.25 0 0 1-2.9 1.7M36.9 152.2l-.2 2.1M36.9 140.1a3.1 3.1 0 0 1 3.6 .5 8 8 0 0 1 3.2 7.2 1.84 1.84 0 0 1-1.1 1.4M37.1 142.3a14.1 14.1 0 0 1 3.4 5.9M37.1 142.3a9.8 9.8 0 0 0-4.6-1.2l-2.6 1.5M37.1 142.3l-2.6 1.5M37.9 149.6l-1 2.6M40.5 148.2a9.3 9.3 0 0 1-1.3 4.6l-2.5 1.5M40.5 150.7l-.1 .1"/>
<path d="M40.5 148.2l-2.6 1.4M41.1 150.3l-.1 .1M41.7 149.9h-.1M42.4 149.4l-.1 .1M43 149l-.1 .1M43.4 140.3a7.5 7.5 0 0 1 2 3.3M43.6 148.6h-.1M44.2 140.1a7.8 7.8 0 0 1 1.9 3.4M44.3 148.1l-.1 .1M44.9 147.7l-.1 .1M45.5 147.3h-.1M54 140.8l1.6 .7"/>
<path d="M61.4 152.8v20.7a1.85 1.85 0 0 0 2.9 .5l.3-.5v-20.7M61.5 152.4a2.17 2.17 0 0 1 3 .1 .86 .86 0 0 1-1 1.1l-.4 .1a1.33 1.33 0 0 1-1.7-1.1zM69.6 140.1a1.97 1.97 0 0 0 2.5 1.6M69.6 140.1l.2 1.9M71.9 158.9v20.7a1.87 1.87 0 0 0 2.9 .5l.3-.5v-20.7M72.1 158.5a1.94 1.94 0 0 1 3 .4 1.56 1.56 0 0 1-2 .9 1.15 1.15 0 0 1-1.2-1.1zM72.1 141.7l-2.3 .3M199.1 156.3l-16.9-29.3-1.9 1.1-5.5 3.1 17 29.3M31.5 162.6l.2 .3 .1-.1M31.6 162.5l-.1 .1M34 161.1l.1 .3-.2 .2M34 161.1h.1"/>
<path d="M35.1 167.9l.4 .6M35.5 168.5l4.4-2.6zM35.9 168.3l3.6-2.1zM39.5 165.3l-4.4 2.6M39.5 165.3l-1.6-4.9-6.3 3.6 3.5 3.9M39.5 165.3l.4 .6M59.3 174a2.88 2.88 0 0 0 2.6 2.7 4.2 4.2 0 0 0 4.4-1.5l.3-.5v-.7M59.3 174a2.45 2.45 0 0 0 2.1 2 4.8 4.8 0 0 0 5.1-1.3l.2-.7M59.3 173.5v.5M61.4 171.6a2.23 2.23 0 0 0-2.1 2.3 4 4 0 0 0 4.1 1.7 3.5 3.5 0 0 0 3.2-1.9 2.05 2.05 0 0 0-1.8-2l-.2-.1M66.7 173.5v.5M69.8 179.6v.5"/>
<path d="M71.9 177.7a2.61 2.61 0 0 0-2.1 1.9 2.42 2.42 0 0 0 2.1 1.9 4.9 4.9 0 0 0 5.1-1.3 1.7 1.7 0 0 0-1-2.2l-.9-.3M77.2 179.6v.5M191.8 160.5l7.3-4.2zM192.7 160l5.5-3.1zM60.9 199l-16.9-29.3-7.3 4.1 16.9 29.4M69.8 180.1a2.35 2.35 0 0 0 2.1 1.9 4.9 4.9 0 0 0 5.1-1.3l.2-.6M69.8 180.1a2.88 2.88 0 0 0 2.7 2.7 3.8 3.8 0 0 0 4.6-2l.1-.7M53.6 203.2l7.3-4.2zM54.5 202.7l5.5-3.2z"/>
</g>
<path d="M49.4 74.6v.7M49.4 80.2v3.6M90.3 98.2v.7M90.3 103.8v3.2M116.9 100.1l2.9-1.7M63 148.5v4.3M37.7 167.2l2.6 4.5M44 169.6l-1.6 .9M64.1 174.2a1.89 1.89 0 0 1-2.7-.7M64.6 173.5l-.2 .4-.3 .3M75.1 179.6a1.84 1.84 0 0 1-2.9 .5l-.3-.5" fill="none" stroke="#000" stroke-width=".2" stroke-dasharray="6.3 1.3 1.3 1.3 1.3 1.3"/>
<path d="M48.5 75.1a1.6 1.6 0 0 0 2.2-.5 1.49 1.49 0 0 0-2.5-.1v.2l.3 .4M89.4 98.7a1.6 1.6 0 0 0 2.2-.5 1.49 1.49 0 0 0-2.5-.1v.2l.3 .4" fill="none" stroke="#000" stroke-width=".2" stroke-dasharray="6.3 1.3 1.3 1.3 1.3 1.3" stroke-dashoffset="3.2"/>
<path d="M119.8 95a6.3 6.3 0 0 1 3 5.9 1.69 1.69 0 0 1-2.7 1.1 6.2 6.2 0 0 1-3.1-6.3 1.74 1.74 0 0 1 2.8-.7" fill="none" stroke="#000" stroke-width=".2" stroke-dasharray="6.3 1.3 1.3 1.3 1.3 1.3" stroke-dashoffset="-1.1"/>
<path d="M42.4 170.5l-5.7 3.4" fill="none" stroke="#000" stroke-width=".2" stroke-dasharray="6.3 1.3 1.3 1.3 1.3 1.3" stroke-dashoffset="3.3"/>
<path d="M54.1 141.3a2.5 2.5 0 0 0 4.1-1.4 8.8 8.8 0 0 0-4.7-8.7 2.43 2.43 0 0 0-3.6 2.4 9.2 9.2 0 0 0 4.2 7.7" fill="none" stroke="#000" stroke-width=".2" stroke-dasharray="6.3 1.3 1.3 1.3 1.3 1.3" stroke-dashoffset=".8"/>
<path d="M90 115.7l6.2-3.6" fill="none" stroke="#000" stroke-width=".2" stroke-dasharray="6.3 1.3 1.3 1.3 1.3 1.3" stroke-dashoffset="6"/>
<path d="M54.1 136.4l-8.5 4.9" fill="none" stroke="#000" stroke-width=".2" stroke-dasharray="6.3 1.3 1.3 1.3 1.3 1.3" stroke-dashoffset="4.6"/>
<path d="M63 108.9v8.5" fill="none" stroke="#000" stroke-width=".2" stroke-dasharray="6.3 1.3 1.3 1.3 1.3 1.3" stroke-dashoffset="5.2"/>
<path d="M49.4 83.8l6.1 3.5" fill="none" stroke="#000" stroke-width=".2" stroke-dasharray="6.3 1.3 1.3 1.3 1.3 1.3" stroke-dashoffset="3.5"/>
<path d="M73.5 102.8v20.7" fill="none" stroke="#000" stroke-width=".2" stroke-dasharray="6.3 1.3 1.3 1.3 1.3 1.3" stroke-dashoffset="-.9"/>
<path d="M73.5 142.5v16.3" fill="none" stroke="#000" stroke-width=".2" stroke-dasharray="6.3 1.3 1.3 1.3 1.3 1.3" stroke-dashoffset="1.3"/>
<path d="M90.3 107l-16.1-9.3" fill="none" stroke="#000" stroke-width=".2" stroke-dasharray="6.3 1.3 1.3 1.3 1.3 1.3" stroke-dashoffset=".2"/>
<text font-size="6.3" x="262.5" y="191.5">A</text>
<g font-size="4.2">
<text x="95.8" y="78.2">6</text>
<text x="155.6" y="81.4">TO DRAIN</text>
<text x="155.6" y="85.5">TRAY</text>
<text x="28.3" y="91.9">1</text>
<text x="102.8" y="90.2">8</text>
<text x="143.2" y="101.3">10</text>
<text x="127.2" y="113.2">5</text>
<text x="28.3" y="122.5">2</text>
<text x="105.8" y="126.4">3</text>
<text x="207.4" y="145">ASSEMBLED VIEW</text>
<text x="105.8" y="157.9">9</text>
<text x="19.7" y="168.7">4</text>
<text x="105.2" y="169">7</text>
<text x="204.6" y="183.1">2020-04-21 Muffler Asm</text>
<text x="92" y="186.8">TO VACUUM</text>
<text x="92" y="191">OUTPUT VALVE</text>
<text x="36" y="192.9">10</text>
</g>
<g font-size="3.5">
<text x="56.8" y="11.6">ITEM NO.</text>
<text x="95.9" y="11.6">DESCRIPTION</text>
<text x="163.8" y="11.6">PartNo</text>
<text x="223.8" y="11.6">Size</text>
<text x="257.6" y="11.6">QTY.</text>
<text x="63.4" y="16.6">1</text>
<text x="86.3" y="16.6">3D Printed Muffler Angle</text>
<text x="140.9" y="16.6">2020-04-22 Vacuum Muffler Angle</text>
<text x="225.7" y="16.6">--</text>
<text x="260.4" y="16.6">1</text>
<text x="63.4" y="22.9">2</text>
<text x="86.7" y="22.9">Polypropylene Manifold</text>
<text x="148.4" y="22.9">McMaster-Carr 5364K212</text>
<text x="202.4" y="22.9">3/8&quot; NPT Inlet, 1/4&quot; NPT Outlet</text>
<text x="260.4" y="22.9">1</text>
<text x="63.4" y="29.2">3</text>
<text x="82.9" y="29.2">High Noise Reducing Muffler</text>
<text x="148.4" y="29.2">McMaster-Carr #1213T11</text>
<text x="220" y="29.2">1/4&quot; NPT</text>
<text x="260.5" y="29.2">1</text>
<text x="63.4" y="34.8">4</text>
<text x="77.9" y="34.8">Barbed 90° Elbow Nylon Tight-Seal</text>
<text x="147.1" y="34.8">McMaster-Carr #2974K162</text>
<text x="208.9" y="34.8">3/8&quot; Tube ID, 3/8&quot; NPT</text>
<text x="260.5" y="34.8">1</text>
<text x="63.4" y="40.3">5</text>
<text x="86.7" y="40.3">Barbed Nylon Tight-Seal</text>
<text x="147.1" y="40.3">McMaster-Carr #2974K134</text>
<text x="208.9" y="40.3">3/8&quot; Tube ID, 3/8&quot; NPT</text>
<text x="260.5" y="40.3">1</text>
<text x="63.4" y="45.8">6</text>
<text x="84.2" y="45.8">Drop-in Nut with Spring Ball</text>
<text x="146.4" y="45.8">McMaster-Carr #47065T327</text>
<text x="208" y="45.8">1-1/2&quot; Rail Size, 5-16-18</text>
<text x="260.5" y="45.8">2</text>
<text x="63.4" y="51.4">7</text>
<text x="82.6" y="51.4">Brass Pan Head Screw, 10-24</text>
<text x="145.9" y="51.4">McMaster-Carr #94070A251</text>
<text x="222.9" y="51.4">1.50&quot;</text>
<text x="260.4" y="51.4">2</text>
<text x="63.4" y="56.3">8</text>
<text x="94.2" y="56.3">Nylon Lock Nut</text>
<text x="145.9" y="56.3">McMaster-Carr #94909A011</text>
<text x="222.4" y="56.3">10-24</text>
<text x="260.4" y="56.3">2</text>
<text x="63.4" y="61.9">9</text>
<text x="98" y="61.9">Nylon Plug</text>
<text x="146.2" y="61.9">McMaster-Carr #48335K152</text>
<text x="220.6" y="61.9">1/4 NPT</text>
<text x="260.4" y="61.9">1</text>
<text x="62.4" y="67.4">10</text>
<text x="95.8" y="67.4">Tygon tubing</text>
<text x="148.4" y="67.4">McMaster-Carr #6516T26</text>
<text x="213.8" y="67.4">3/8&quot; ID, 1/2&quot; OD</text>
<text x="260.4" y="67.4">2</text>
<text x="93.9" y="197.1">University of Utah Dept. of Radiology</text>
</g>
<g font-size="3.4">
<text x="201.6" y="177.4">TITLE:</text>
<text x="253.3" y="190.8">REV:</text>
<text x="200.8" y="204.6">QTY:</text>
<text x="222" y="204.6">SCALE: 1:1.5</text>
<text x="247.8" y="204.4">SHEET 1 OF 1</text>
</g>
<g font-size="3.2">
<text x="94" y="201.1">729 Arapeen Dr., Salt Lake City, UT 84108</text>
<text x="93" y="204.2">Phone: (801) 585-7400 Fax: (801) 585-3592</text>
</g>
<g font-size="2.5">
<text x="176" y="176.9">RM</text>
<text x="184.4" y="176.9">21 APR 2020</text>
<text x="205.2" y="199">--</text>
<text x="210.5" y="204.5">1</text>
</g>
<text font-size="2.4" x="161.5" y="185.6">UNLESS OTHERWISE SPECIFIED:</text>
<g font-size="2.2">
<text x="159.5" y="176.9">DRAWN</text>
<text x="159.5" y="181.8">CHECKED</text>
<text x="161.4" y="188.6">DIMENSIONS ARE IN INCHES</text>
<text x="161.4" y="191.2">TOLERANCES:</text>
<text x="161.4" y="193.9">FRACTIONAL:</text>
<text x="161.4" y="196.5">ANGULAR:</text>
<text x="177.3" y="193.9">1/64&quot;</text>
<text x="177.6" y="196.5">1</text>
<text x="161.4" y="201.8">THREE PLACE DECIMAL:</text>
<text x="161.4" y="199.2">TWO PLACE DECIMAL:</text>
<text x="187.7" y="201.8">0.003</text>
<text x="187.8" y="199.2">0.063</text>
<text x="161.4" y="204.5">FOUR PLACE DECIMAL:</text>
<text x="187.9" y="204.5">0.001</text>
</g>
<text font-size="2" x="200" y="195.3">MATERIAL</text>
</svg>
